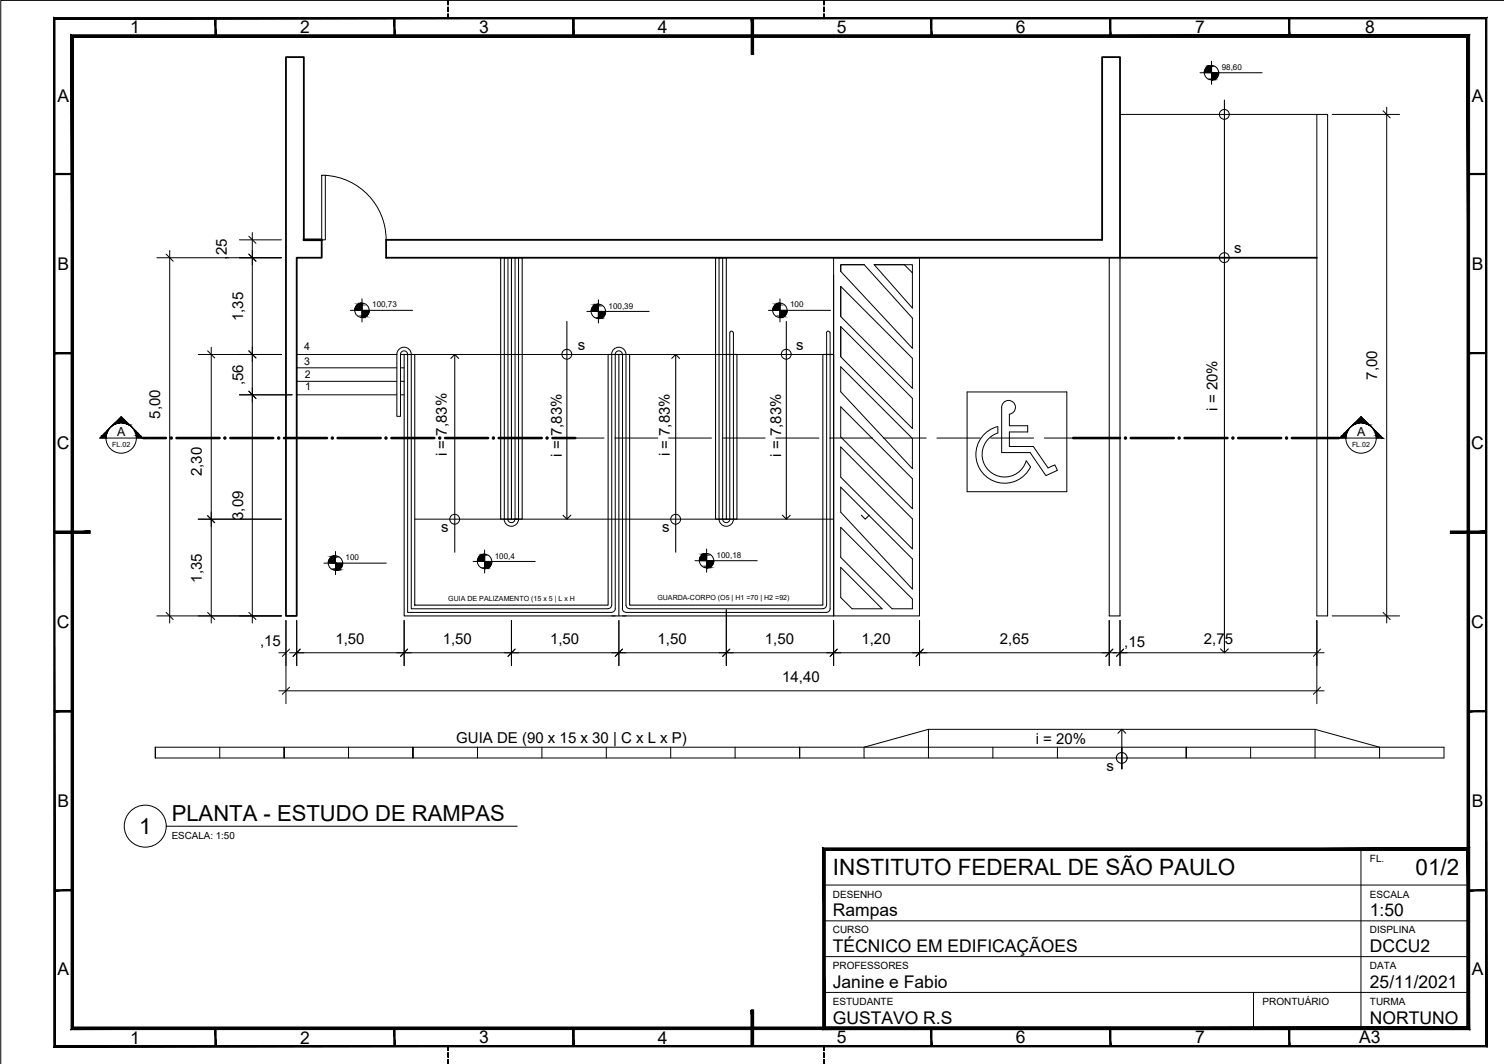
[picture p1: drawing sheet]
<svg xmlns="http://www.w3.org/2000/svg" width="420mm" height="297mm" viewBox="0 0 420 297" stroke-linecap="round" stroke-linejoin="round" font-family="sans-serif">
<!-- layer: Linha grossa - Continua -->
<path d="M79.9 15.9h5v51.1h5v5h-7v99.9h-3zM312.9 72v-56.1h-5v51.1h-200v5h260" fill="none" stroke="#000" stroke-width=".51"/>
<g fill="none" stroke="#000" stroke-width=".72">
<path d="M84.9 67h5M40 122.3h6.4M49.3 122.3h12M64.3 122.3h12M79.3 122.3h12.1M94.3 122.3h12M109.3 122.3h12M124.3 122.3h12.1M139.3 122.3h12M154.3 122.3h6.4M299.8 122.3h13.1M315.9 122.3h12"/>
<path d="M330.9 122.3h12M345.9 122.3h12M360.9 122.3h13.1"/>
</g>
<!-- layer: linha media -->
<g fill="none" stroke="#000" stroke-width=".3">
<path d="M342.1 27.9v154.3l1.1-1.1M139.9 72h6v72.9h-6zM142.9 72v72.9M309.9 72v99.9h3v-99.9M112.9 99h3v69.9h54v-69.9h6v69.9h54v-69.9h3v72.9h-120zM127 99l1.1 1.1M158.4 89.7v55.2l1.1-1.1M172.9 99v72.9M188.8 99l1.1 1.1M202.9 99h3v45.9h-6v-72.9h3v72.9M219.7 89.7v55.2l1.1-1.1M229.9 99h3"/>
<path d="M125.9 100.1l1.1-1.1v55.2M187.7 100.1l1.1-1.1v55.2M157.3 143.8l1.1 1.1M218.6 143.8l1.1 1.1M240.6 143.8l1.1 1.1 1.1-1.1M341 181.1l1.1 1.1M312.3 204.7l1.1-1.1 1.1 1.1M313.4 208.6v6.1v-6.1M313.4 203.6v5"/>
<circle cx="313.4" cy="211.6" r="1.5"/>
</g>
<!-- layer: 0 -->
<g fill="none" stroke="#000" stroke-width=".28">
<path d="M125.1 5.1h.2M230.1 5.1h.2M420.2 .1h-420v296.9M312.9 31.9h55M367.9 31.9h3v140h-3zM386.4 30.9l2 2M89.9 48.9h1v18.1h-1zM90.9 49a18 18 0 0 1 17 17.9M46.4 70.9l2 2M69.5 70.9l2 2M69.5 65.9l2 2M232.9 72h24v99.9h-24z"/>
<path d="M232.9 76.8v95.1M234.9 73.9h6.5l13.5 14.9v8.4l-20-21.4zM234.9 80l20 20v8.4l-20-20zM244.2 73.9h10.7v12.1zM244.2 73.9h8.4l2.3 2.3M58 97.9l2 2M69.5 97.9l2 2M115.9 99h117M234.9 91.2l20 20v8.4l-20-20zM69.5 109.2l2 2M234.9 102.4l20 20v8.4l-20-21.4zM234.9 113.6l20 20v8.4l-20-20z"/>
<path d="M270.2 109.4h27.8v27.9h-27.8zM279.8 113.7a1.93 1.93 0 0 1 1.9-1.9 1.93 1.93 0 0 1 2 1.8 1.93 1.93 0 0 1-1.7 2M279.8 113.7v12.7h8l4.4 6.4 3.2-1.5-.7-1.5-1.9 .8-4.1-5.9h-6.7v-4.1h5.1v-1.7h-5.1v-3.3M234.9 124.8l20 20.1v8.3l-20-20zM234.9 136l20 20v8.5l-20-21.5zM287.9 130.3a8 8 0 0 1-13.5 1.6 8 8 0 0 1 4.4-12.8l-.1 1.8a6.3 6.3 0 0 0-2.4 10.5 6.3 6.3 0 0 0 10.4-2.8l1.2 1.8M58 144l2 2M115.9 144.9h117M234.9 147.2l20 20v2.8h-5.7l-14.3-14.4zM234.9 158.4l11.5 11.6h-8.4l-3.1-3.2zM46.4 171l2 2M58 171l2 2"/>
<path d="M69.5 171l2 2M170.9 171.9h1M173.9 171.9h1M386.4 171l2 2M80.9 181.2l-2 2M80.9 191.8l-2 2M83.9 181.2l-2 2M113.9 181.2l-2 2M143.9 181.2l-2 2M173.9 181.2l-2 2M203.9 181.2l-2 2M233.9 181.2l-2 2"/>
<path d="M257.9 181.2l-2 2M310.9 181.2l-2 2M313.9 181.2l-2 2M368.9 181.2l-2 2M368.9 191.8l-2 2M43.4 208.6v3v-3M43.4 208.6h360v3h-360M61.4 208.6v3M79.4 208.6v3v-3M97.4 208.6v3M115.4 208.6v3v-3M133.4 208.6v3"/>
<path d="M151.4 208.6v3M169.4 208.6v3M187.4 208.6v3M205.4 208.6v3M223.4 208.6v3v-3M241.4 211.6v-3l18-5h108l18 5v3M259.4 203.6v8M277.4 208.6v3M295.4 208.6v3M331.4 208.6v3v-3M349.4 208.6v3M367.4 203.6v8"/>
<path d="M380.2 237.1v49.9M230.2 247.1h180M230.2 257.1h180M230.2 267.1h180M230.2 277.1h180M350.2 277.1v9.9M125.1 292h.2M230.1 292h.2"/>
<circle cx="342" cy="31.9" r="1.38"/>
<circle cx="342" cy="71.9" r="1.38"/>
<circle cx="158.3" cy="98.9" r="1.38"/>
<circle cx="219.6" cy="98.9" r="1.38"/>
<circle cx="127" cy="145" r="1.38"/>
<circle cx="188.7" cy="145" r="1.38"/>
</g>
<!-- layer: nomenclatura -->
<g fill="#000" stroke="#000" stroke-width=".28">
<path d="M338.1 18.3h.4zM338.5 22.2h.6zM100.8 84.7h.3zM101.1 88.5h.7zM166.8 84.9h.4zM167.2 88.8h.7zM217.6 84.7h.3zM217.9 88.5h.7zM30.9 119.3l-.5 .5zM30.9 119.3l.6-.5zM32.1 118.1l1.8-1.8 1.7 1.8zM35.7 118.5h.3l.4 .3z"/>
<path d="M36.9 119.3l.5 .5zM377.2 119.3l-.5 .5zM377.7 118.8l-.5 .5zM380.2 116.3l1.8 1.8h-3.5zM382 118.5h.4l.4 .3zM383.2 119.3l.6 .5zM93.4 155.2h.3zM93.7 159.1h.7zM135 154.8l.4-.1zM135.4 158.7h.7zM197 154.5h.4zM197.4 158.4h.7z"/>
<path d="M338.1 18.3l.4 .1zM337.8 18.4h.7z"/>
<path d="M337.8 18.4l.7 .2v-.2zM337.4 18.6l.4-.2 .7 .2z"/>
<path d="M337.4 18.6l1.1 .1v-.1zM337.1 18.7l.3-.1 1.1 .1z"/>
<path d="M337.1 18.7l1.4 .3v-.3zM337.1 18.7l1.4 .3h-1.6z"/>
<path d="M336.9 19l1.6 .3v-.3zM336.9 19l1.6 .3h-1.8z"/>
<path d="M336.7 19.3l1.8 .3v-.3zM336.7 19.3l1.8 .3h-1.9z"/>
<path d="M336.6 19.6l1.9 .4v-.4zM336.6 19.6l1.9 .4h-2z"/>
<path d="M336.5 20l2 .3v-.3zM336.5 20l2 .3h-2.1z"/>
<path d="M338.5 22.2l.3 .1zM338.5 22.3h.3z"/>
<path d="M338.5 22l.6 .2 .4-.2zM338.5 22l.6 .2h-.6z"/>
<path d="M338.5 21.9l1 .1 .3-.1zM338.5 21.9l1 .1h-1z"/>
<path d="M338.5 21.6l1.3 .3 .2-.3zM338.5 21.6l1.3 .3h-1.3z"/>
<path d="M338.5 21.3l1.5 .3 .2-.3zM338.5 21.3l1.5 .3h-1.5z"/>
<path d="M338.5 21l1.7 .3 .2-.3zM338.5 21l1.7 .3h-1.7z"/>
<path d="M338.5 20.6l1.9 .4v-.4zM338.5 20.6l1.9 .4h-1.9z"/>
<path d="M338.5 20.3l1.9 .3 .1-.3zM338.5 20.3l1.9 .3h-1.9z"/>
<path d="M100.8 84.7l.3 .1zM100.4 84.8h.7z"/>
<path d="M100.4 84.8l.7 .1zM100.1 84.9h1z"/>
<path d="M100.1 84.9l1 .2v-.2zM99.8 85.1l.3-.2 1 .2z"/>
<path d="M99.8 85.1l1.3 .3v-.3zM99.8 85.1l1.3 .3h-1.5z"/>
<path d="M99.6 85.4l1.5 .3v-.3zM99.6 85.4l1.5 .3h-1.7z"/>
<path d="M99.4 85.7l1.7 .3v-.3zM99.4 85.7l1.7 .3h-1.9z"/>
<path d="M99.2 86l1.9 .3v-.3zM99.2 86l1.9 .3h-2z"/>
<path d="M99.1 86.3l2 .3v-.3zM99.1 86.3l2 .3h-2z"/>
<path d="M101.1 88.7h.4zM101.1 88.5l.4 .2z"/>
<path d="M101.1 88.4h1.1zM101.1 88.4l.7 .1z"/>
<path d="M101.1 88.2l1.1 .2 .2-.2zM101.1 88.2l1.1 .2h-1.1z"/>
<path d="M101.1 88l1.3 .2 .3-.2zM101.1 88l1.3 .2h-1.3z"/>
<path d="M101.1 87.7l1.6 .3 .2-.3zM101.1 87.7l1.6 .3h-1.6z"/>
<path d="M101.1 87.4l1.8 .3 .1-.3zM101.1 87.4l1.8 .3h-1.8z"/>
<path d="M101.1 86.6l2 .4v-.4zM101.1 86.6l2 .4h-2z"/>
<path d="M101.1 87l1.9 .4 .1-.4zM101.1 87l1.9 .4h-1.9z"/>
<path d="M166.8 84.9l.4 .1zM166.5 85h.7z"/>
<path d="M166.5 85l.7 .2v-.2zM166.2 85.2l.3-.2 .7 .2z"/>
<path d="M166.2 85.2l1 .2v-.2zM165.9 85.4l.3-.2 1 .2z"/>
<path d="M165.9 85.4l1.3 .2v-.2zM165.7 85.6l.2-.2 1.3 .2z"/>
<path d="M165.7 85.6l1.5 .3v-.3zM165.7 85.6l1.5 .3h-1.8z"/>
<path d="M165.4 85.9l1.8 .4v-.4zM165.4 85.9l1.8 .4h-1.9z"/>
<path d="M165.3 86.3l1.9 .3v-.3zM165.3 86.3l1.9 .3h-2z"/>
<path d="M165.2 86.6l2 .3v-.3zM165.2 86.6l2 .3h-2z"/>
<path d="M167.2 88.8l.4 .1zM167.2 88.9h.4z"/>
<path d="M167.2 88.7l.7 .1 .3-.1zM167.2 88.7l.7 .1h-.7z"/>
<path d="M167.2 88.5l1 .2 .3-.2zM167.2 88.5l1 .2h-1z"/>
<path d="M167.2 88.3l1.3 .2 .2-.2zM167.2 88.3l1.3 .2h-1.3z"/>
<path d="M167.2 88l1.5 .3 .3-.3zM167.2 88l1.5 .3h-1.5z"/>
<path d="M167.2 87.6l1.8 .4 .1-.4zM167.2 87.6l1.8 .4h-1.8z"/>
<path d="M167.2 87.3l1.9 .3 .1-.3zM167.2 87.3l1.9 .3h-1.9z"/>
<path d="M167.2 86.9l2 .4v-.4zM167.2 86.9l2 .4h-2z"/>
<path d="M217.6 84.7l.3 .1zM217.2 84.8h.7z"/>
<path d="M217.2 84.8l.7 .1zM216.9 84.9h1z"/>
<path d="M216.9 84.9l1 .2v-.2zM216.6 85.1l.3-.2 1 .2z"/>
<path d="M216.6 85.1l1.3 .3v-.3zM216.6 85.1l1.3 .3h-1.5z"/>
<path d="M216.4 85.4l1.5 .3v-.3zM216.4 85.4l1.5 .3h-1.7z"/>
<path d="M216.2 85.7l1.7 .3v-.3zM216.2 85.7l1.7 .3h-1.9z"/>
<path d="M216 86l1.9 .3v-.3zM216 86l1.9 .3h-2z"/>
<path d="M215.9 86.3l2 .3v-.3zM215.9 86.3l2 .3h-2z"/>
<path d="M217.9 88.7h.3zM217.9 88.5l.3 .2z"/>
<path d="M217.9 88.4h1zM217.9 88.4l.7 .1z"/>
<path d="M217.9 88.2l1 .2 .3-.2zM217.9 88.2l1 .2h-1z"/>
<path d="M217.9 88l1.3 .2 .3-.2zM217.9 88l1.3 .2h-1.3z"/>
<path d="M217.9 87.7l1.6 .3 .1-.3zM217.9 87.7l1.6 .3h-1.6z"/>
<path d="M217.9 87.4l1.7 .3 .2-.3zM217.9 87.4l1.7 .3h-1.7z"/>
<path d="M217.9 87l1.9 .4 .1-.4zM217.9 87l1.9 .4h-1.9z"/>
<path d="M217.9 86.6l2 .4v-.4zM217.9 86.6l2 .4h-2z"/>
<path d="M30.4 119.8l-.3 .6zM30.4 119.8l-.3 .6h-.3z"/>
<path d="M31.7 118.5l-.2 .3 .6-.3zM31.7 118.5l-.3 .3z"/>
<path d="M32 118.2l.1 .3 .7-.3zM31.7 118.5l.3-.3 .1 .3z"/>
<path d="M32.1 118.1h1.4zM32.1 118.1l.7 .1h-.8z"/>
<path d="M34.2 118.1l1.6 .1zM34.2 118.1l1.6 .1z"/>
<path d="M35.7 118.5l.7 .3zM36.3 118.8l.6 .5z"/>
<path d="M35 118.2l1 .3-.2-.3zM35 118.2l1 .3z"/>
<path d="M37.3 119.8l.7 .6zM37.3 119.8l.7 .6h-.3z"/>
<path d="M376.7 119.8l-.2 .6zM376.7 119.8l-.2 .6h-.3z"/>
<path d="M378.1 118.5l-.3 .3 .7-.3zM377.7 118.8l.4-.3z"/>
<path d="M378.3 118.2l.2 .3 .6-.3zM378.3 118.2l.2 .3h-.4z"/>
<path d="M378.5 118.1h1.4zM378.5 118.1l.6 .1h-.8z"/>
<path d="M380.6 118.1l1.5 .1zM380.6 118.1l1.5 .1z"/>
<path d="M382 118.5l.8 .3zM382.7 118.8l.5 .5z"/>
<path d="M381.3 118.2l1.1 .3-.3-.3zM381.3 118.2l1.1 .3z"/>
<path d="M383.7 119.8l.6 .6zM383.7 119.8l.6 .6h-.3z"/>
<path d="M28.5 121.7l1.1 .6 .1-.6zM28.5 121.7l1.1 .6h-1.7z"/>
<path d="M29.2 121l.5 .7 .1-.7zM29.2 121l.5 .7h-1.2z"/>
<path d="M29.8 120.4v.6l.3-.6zM29.8 120.4v.6h-.6z"/>
<path d="M37.7 120.4l.9 .6-.6-.6zM37.7 120.4l.9 .6h-.7z"/>
<path d="M37.9 121l1.3 .7-.6-.7zM37.9 121l1.3 .7h-1.1z"/>
<path d="M38.1 121.7l1.8 .6-.7-.6zM38.1 121.7l1.8 .6h-1.8z"/>
<path d="M374.9 121.7l1.1 .6v-.6zM374.2 122.3l.7-.6 1.1 .6z"/>
<path d="M375.5 121l.5 .7 .2-.7zM375.5 121l.5 .7h-1.1z"/>
<path d="M376.2 120.4v.6l.3-.6zM375.5 121l.7-.6v.6z"/>
<path d="M384 120.4l.9 .6-.6-.6zM384 120.4l.9 .6h-.6z"/>
<path d="M384.3 121l1.3 .7-.7-.7zM384.3 121l1.3 .7h-1.2z"/>
<path d="M384.4 121.7l1.8 .6-.6-.6zM384.4 121.7l1.8 .6h-1.7z"/>
<path d="M93.4 155.2l.3 .1zM93 155.3h.7z"/>
<path d="M93 155.3l.7 .1zM92.7 155.4h1z"/>
<path d="M92.7 155.4l1 .2v-.2zM92.5 155.6l.2-.2 1 .2z"/>
<path d="M92.5 155.6l1.2 .3v-.3zM92.2 155.9l.3-.3 1.2 .3z"/>
<path d="M92.2 155.9l1.5 .3v-.3zM92.2 155.9l1.5 .3h-1.7z"/>
<path d="M92 156.2l1.7 .3v-.3zM92 156.2l1.7 .3h-1.9z"/>
<path d="M91.8 156.5l1.9 .3v-.3zM91.8 156.5l1.9 .3h-2z"/>
<path d="M91.7 156.8l2 .4v-.4zM91.7 156.8l2 .4h-2z"/>
<path d="M93.7 159.1l.4 .1zM93.7 159.2h.4z"/>
<path d="M93.7 158.9l.7 .2 .3-.2zM93.7 158.9l.7 .2h-.7z"/>
<path d="M93.7 158.7l1 .2 .3-.2zM93.7 158.7l1 .2h-1z"/>
<path d="M93.7 158.5l1.3 .2 .3-.2zM93.7 158.5l1.3 .2h-1.3z"/>
<path d="M93.7 158.2l1.6 .3 .2-.3zM93.7 158.2l1.6 .3h-1.6z"/>
<path d="M93.7 157.9l1.8 .3 .1-.3zM93.7 157.9l1.8 .3h-1.8z"/>
<path d="M93.7 157.6l1.9 .3 .1-.3zM93.7 157.6l1.9 .3h-1.9z"/>
<path d="M93.7 157.2l2 .4 .1-.4zM93.7 157.2l2 .4h-2z"/>
<path d="M135 154.8h.4zM134.7 154.8h.7z"/>
<path d="M134.7 154.8l.7 .2v-.2zM134.4 155l.3-.2 .7 .2z"/>
<path d="M134.4 155l1 .2v-.2zM134.1 155.2l.3-.2 1 .2z"/>
<path d="M134.1 155.2l1.3 .2v-.2zM133.8 155.4l.3-.2 1.3 .2z"/>
<path d="M133.8 155.4l1.6 .3v-.3zM133.8 155.4l1.6 .3h-1.8z"/>
<path d="M133.6 155.7l1.8 .4v-.4zM133.6 155.7l1.8 .4h-1.9z"/>
<path d="M133.5 156.1l1.9 .3v-.3zM133.5 156.1l1.9 .3h-2z"/>
<path d="M133.4 156.4l2 .3v-.3zM133.4 156.4l2 .3h-2z"/>
<path d="M135.4 158.7h.3zM135.4 158.7h.3z"/>
<path d="M135.4 158.5l.7 .2 .3-.2zM135.4 158.5l.7 .2h-.7z"/>
<path d="M135.4 158.3l1 .2 .3-.2zM135.4 158.3l1 .2h-1z"/>
<path d="M135.4 158.1l1.3 .2 .2-.2zM135.4 158.1l1.3 .2h-1.3z"/>
<path d="M135.4 157.8l1.5 .3 .2-.3zM135.4 157.8l1.5 .3h-1.5z"/>
<path d="M135.4 157.4l1.7 .4 .2-.4zM135.4 157.4l1.7 .4h-1.7z"/>
<path d="M135.4 157.1l1.9 .3 .1-.3zM135.4 157.1l1.9 .3h-1.9z"/>
<path d="M135.4 156.7l2 .4v-.4zM135.4 156.7l2 .4h-2z"/>
<path d="M197 154.5l.4 .1zM196.7 154.6h.7z"/>
<path d="M196.7 154.6l.7 .2zM196.4 154.8h1z"/>
<path d="M196.4 154.8l1 .2v-.2zM196.1 155l.3-.2 1 .2z"/>
<path d="M196.1 155l1.3 .2v-.2zM196.1 155l1.3 .2h-1.6z"/>
<path d="M195.8 155.2l1.6 .3v-.3zM195.8 155.2l1.6 .3h-1.8z"/>
<path d="M195.6 155.5l1.8 .3v-.3zM195.6 155.5l1.8 .3h-1.9z"/>
<path d="M195.5 155.8l1.9 .4v-.4zM195.5 155.8l1.9 .4h-2z"/>
<path d="M195.4 156.2l2 .3v-.3zM195.4 156.2l2 .3h-2z"/>
<path d="M197.4 158.5h.3zM197.4 158.4l.3 .1z"/>
<path d="M197.4 158.3l.7 .1 .3-.1zM197.4 158.3l.7 .1h-.7z"/>
<path d="M197.4 158.1l1 .2 .3-.2zM197.4 158.1l1 .2h-1z"/>
<path d="M197.4 157.8l1.3 .3 .2-.3zM197.4 157.8l1.3 .3h-1.3z"/>
<path d="M197.4 157.6l1.5 .2 .2-.2zM197.4 157.6l1.5 .2h-1.5z"/>
<path d="M197.4 157.2l1.7 .4 .2-.4zM197.4 157.2l1.7 .4h-1.7z"/>
<path d="M197.4 156.5l2 .4v-.4zM197.4 156.5l2 .4h-2z"/>
<path d="M197.4 156.9l1.9 .3 .1-.3zM197.4 156.9l1.9 .3h-1.9z"/>
</g>
<g fill="none" stroke="#000" stroke-width=".28">
<path d="M338.5 17.1v6.4M335.2 20.3h17.4M97.9 86.6h17.4M101.1 83.4v6.5M164 86.9h17.4M167.2 83.7v6.5M214.7 86.6h17.3M217.9 83.4v6.5M27.9 122.3l6-6 6 6zM374.2 122.3l6-6 6 6zM90.5 157.2h17.4M93.7 154v6.4"/>
<path d="M132.2 156.7h17.3M135.4 153.5v6.5M194.1 156.5h17.4M197.4 153.3v6.5"/>
<circle cx="338.4" cy="20.3" r="2.01"/>
<circle cx="101.1" cy="86.6" r="2.01"/>
<circle cx="167.2" cy="86.9" r="2.01"/>
<circle cx="217.9" cy="86.6" r="2.01"/>
<circle cx="33.8" cy="122.3" r="4.3"/>
<circle cx="380.2" cy="122.3" r="4.3"/>
<circle cx="93.7" cy="157.2" r="2.01"/>
<circle cx="135.4" cy="156.7" r="2.01"/>
<circle cx="197.4" cy="156.5" r="2.01"/>
</g>
<!-- layer: corrimaao linha fina -->
<path d="M170.9 98.9a2.01 2.01 0 0 1 2-2 2.01 2.01 0 0 1 2 2.1v69.9a.99 .99 0 0 0 1 1M170.9 99v69.9M173.9 98.9a.99 .99 0 0 0-1-1 .99 .99 0 0 0-1 1.1v70.9a.99 .99 0 0 1-1 1M173.9 99v71M204.9 92.9a.49 .49 0 0 0-.5-.5 .49 .49 0 0 0-.5 .5v52a.99 .99 0 0 1-1 1 .99 .99 0 0 1-1-1v-72.9h-1v72.9a2.01 2.01 0 0 0 2 2 2.01 2.01 0 0 0 2-2v-52M230.9 92.9a.49 .49 0 0 1 .5-.5 .49 .49 0 0 1 .5 .5v77.1a1 1 0 0 1-1 .9M230.9 92.9v76M141.9 144.9a1.02 1.02 0 0 0 1 1 1.02 1.02 0 0 0 1-1v-72.9h1v72.9a2.01 2.01 0 0 1-2 2 2.01 2.01 0 0 1-2.1-2l.1-72.9h1v72.9M170.9 168.9a.99 .99 0 0 1-1 1l-55 .1v-71a2.01 2.01 0 0 0-2-2.1 2.01 2.01 0 0 0-2 2v17.3h1v-17.2a.99 .99 0 0 1 1-1.1 .99 .99 0 0 1 1 1v72.1h57M173.9 169.9a.99 .99 0 0 0 1 1M174.9 171h56M230.9 168.9a.99 .99 0 0 1-1 1l-54 .1" fill="none" stroke="#000" stroke-width=".28"/>
<!-- layer: escada -->
<path d="M82.9 99h28M111.9 99h1M82.9 102.7h28M82.9 106.5h28M82.9 110.2h28M111.9 102.7h1M111.9 106.5h1M111.9 110.2h1" fill="none" stroke="#000" stroke-width=".28"/>
<g fill="#000" stroke="#000" stroke-width=".28">
<circle cx="47.8" cy="122.3" r=".34"/>
<circle cx="62.8" cy="122.3" r=".34"/>
<circle cx="77.9" cy="122.3" r=".34"/>
<circle cx="92.8" cy="122.3" r=".34"/>
<circle cx="107.8" cy="122.3" r=".34"/>
<circle cx="122.9" cy="122.3" r=".34"/>
<circle cx="137.8" cy="122.3" r=".34"/>
<circle cx="152.8" cy="122.3" r=".34"/>
<circle cx="314.4" cy="122.3" r=".34"/>
<circle cx="329.4" cy="122.3" r=".34"/>
<circle cx="344.4" cy="122.3" r=".34"/>
<circle cx="359.4" cy="122.3" r=".34"/>
</g>
<path d="M160.7 122.3h8M171.7 122.3h12.1M186.8 122.3h12M201.8 122.3h11.9M216.7 122.3h12.1M231.8 122.3h12M246.8 122.3h11.9M261.7 122.3h12.1M276.8 122.3h12M291.8 122.3h8" fill="none" stroke="#000" stroke-width=".28"/>
<!-- layer: cotagem -->
<g fill="none" stroke="#000" stroke-width=".28">
<path d="M372.2 31.9h18.8M387.4 29.9v144M43.8 72h34.8M47.4 69.9v104M66.9 67h11.7M70.5 64.9v109M55.4 99h23.2M59 96.9v77M66.9 110.2h14.7M55.4 144.9h23.2M43.8 171.9h34.8M79.9 173.2v23.3"/>
<path d="M82.9 173.2v12.6M112.9 173.2v12.6M142.9 173.2v12.6M172.9 173.2v12.6M202.9 170.2v15.6M232.9 173.2v12.6M256.9 173.2v12.6M309.9 173.2v12.6M312.9 173.2v12.6M367.9 173.2v23.3M372.2 171.9h18.8M77.9 182.2h2"/>
<path d="M77.9 192.9h292M80.9 182.2h289"/>
</g>
<!-- layer: Ambiente-TXT -->
<g fill="none" stroke="#000" stroke-width=".28">
<path d="M46.5 230.7h98"/>
<circle cx="40.6" cy="230.6" r="5.9"/>
</g>
<!-- layer: 0 -->
<g fill="#000" stroke="#000" stroke-width=".28">
<path d="M60 5.1v5h.4zM60 5.1h.4v5z"/>
<path d="M110 5.1v5h.4zM110 5.1h.4v5z"/>
<path d="M125.1 .1l.2 1.2v-1.2zM125.1 .1l.2 1.2h-.2z"/>
<path d="M125.1 2l.2 1.2v-1.2zM125.1 2l.2 1.2h-.2z"/>
<path d="M125.1 3.9l.2 1.2v-1.2zM125.1 3.9l.2 1.2h-.2z"/>
<path d="M160 5.1v5h.4zM160 5.1h.4v5z"/>
<path d="M160 5.1v5h.4zM160 5.1h.4v5z"/>
<path d="M209.8 5.1v10h.7zM209.8 5.1h.7v10z"/>
<path d="M210 5.1v10h.4zM210 5.1h.4v10z"/>
<path d="M210 5.1v10h.4zM210 5.1h.4v10z"/>
<path d="M210 5.1v10h.4zM210 5.1h.4v10z"/>
<path d="M210 5.1v10h.4zM210 5.1h.4v10z"/>
<path d="M210 5.1v10h.4zM210 5.1h.4v10z"/>
<path d="M210 5.1v10h.4zM210 5.1h.4v10z"/>
<path d="M210 5.1v10h.4zM210 5.1h.4v10z"/>
<path d="M230.1 .1l.2 1.2v-1.2zM230.1 .1l.2 1.2h-.2z"/>
<path d="M230.1 2l.2 1.2v-1.2zM230.1 2l.2 1.2h-.2z"/>
<path d="M230.1 3.9l.2 1.2v-1.2zM230.1 3.9l.2 1.2h-.2z"/>
<path d="M260 5.1v5h.4zM260 5.1h.4v5z"/>
<path d="M310 5.1v5h.3zM310 5.1h.3v5z"/>
<path d="M360 5.1v5h.3zM360 5.1h.3v5z"/>
<path d="M15.2 48.4v.4l5-.4zM15.2 48.8l5-.4v.4z"/>
<path d="M410.3 48.8h5v-.4zM410.3 48.4h5l-5 .4z"/>
<path d="M15.2 98.4v.3l5-.3zM15.2 98.7l5-.3v.3z"/>
<path d="M15.2 98.4v.3l5-.3zM15.2 98.7l5-.3v.3z"/>
<path d="M410.3 98.7h5v-.3zM410.3 98.4h5l-5 .3z"/>
<path d="M15.2 148.2v.7l10-.7zM15.2 148.9l10-.7v.7z"/>
<path d="M15.2 148.4v.3l5-.3zM15.2 148.7l5-.3v.3z"/>
<path d="M405.2 148.2v.7l10-.7zM405.2 148.9l10-.7v.7z"/>
<path d="M15.2 198.4v.3l5-.3zM15.2 198.7l5-.3v.3z"/>
<path d="M15.2 198.4v.3l5-.3zM15.2 198.7l5-.3v.3z"/>
<path d="M410.3 198.7h5v-.3zM410.3 198.4h5l-5 .3z"/>
<path d="M15.2 248.4v.3l5-.3zM15.2 248.7l5-.3v.3z"/>
<path d="M410.3 248.7h5v-.3zM410.3 248.4h5l-5 .3z"/>
<path d="M15.4 291.9l-.4 .4 400-.4zM15 292.3l400-.4 .4 .4zM415 5.3v286.6l.4 .4zM415 5.3l.4-.4v287.4zM15.4 5.3h399.6l.4-.4zM15 4.9h400.4l-400 .4zM15 4.9l.4 287v-286.6zM15 4.9l.4 287-.4 .4z"/>
<path d="M20.5 286.7l-.6 .7 389.9-.7zM19.9 287.4l389.9-.7 .7 .7zM409.8 10.4v276.3l.7 .7zM409.8 10.4l.7-.7v277.7zM20.5 10.4h389.3l.7-.7zM19.9 9.7h390.6l-390 .7zM19.9 9.7l.6 277v-276.3zM19.9 9.7l.6 277-.6 .7z"/>
<path d="M60 287l.4 5v-5zM60 287l.4 5h-.4z"/>
<path d="M110 287l.4 5v-5zM110 287l.4 5h-.4z"/>
<path d="M125.1 293.9v1.3h.2zM125.1 293.9h.2v1.3z"/>
<path d="M125.1 292v1.3h.2zM125.1 292h.2v1.3z"/>
<path d="M125.1 295.8l.2 1.2v-1.2zM125.1 295.8l.2 1.2h-.2z"/>
<path d="M160 287l.4 5v-5zM160 287l.4 5h-.4z"/>
<path d="M160 287l.4 5v-5zM160 287l.4 5h-.4z"/>
<path d="M209.8 282.1v9.9h.7zM209.8 282.1h.7v9.9z"/>
<path d="M210 282.1l.4 9.9v-9.9zM210 282.1l.4 9.9h-.4z"/>
<path d="M210 282.1l.4 9.9v-9.9zM210 282.1l.4 9.9h-.4z"/>
<path d="M210 282.1l.4 9.9v-9.9zM210 282.1l.4 9.9h-.4z"/>
<path d="M210 282.1l.4 9.9v-9.9zM210 282.1l.4 9.9h-.4z"/>
<path d="M210 282.1l.4 9.9v-9.9zM210 282.1l.4 9.9h-.4z"/>
<path d="M210 282.1l.4 9.9v-9.9zM210 282.1l.4 9.9h-.4z"/>
<path d="M209.8 282.1l.7 9.9v-9.9zM209.8 282.1l.7 9.9h-.7z"/>
<path d="M230.1 293.9v1.3h.2zM230.1 293.9h.2v1.3z"/>
<path d="M230.1 292v1.3h.2zM230.1 292h.2v1.3z"/>
<path d="M230.1 295.8l.2 1.2v-1.2zM230.1 295.8l.2 1.2h-.2z"/>
<path d="M230.5 286.7l-.7 .7 180-.7zM229.8 287.4l180-.7 .7 .7zM409.8 237.4v49.3l.7 .7zM409.8 237.4l.7-.7v50.7zM230.5 237.4h179.3l.7-.7zM229.8 236.7h180.7l-180 .7zM229.8 236.7l.7 50v-49.3zM229.8 236.7l.7 50-.7 .7z"/>
<path d="M260 287l.4 5v-5zM260 287l.4 5h-.4z"/>
<path d="M310 287l.3 5v-5zM310 287l.3 5h-.3z"/>
<path d="M360 287l.3 5v-5zM360 287l.3 5h-.3z"/>
</g>
<g font-size="6.3">
<text x="232.7" y="244.3">INSTITUTO FEDERAL DE SÃO PAULO</text>
<text x="395.4" y="244.3">01/2</text>
</g>
<g font-size="6.2">
<text x="38.9" y="232.9">1</text>
<text x="48" y="229.2">PLANTA - ESTUDO DE RAMPAS</text>
</g>
<g font-size="4.9">
<text x="36.3" y="9.3">1</text>
<text x="83.8" y="9.3">2</text>
<text x="133.8" y="9.3">3</text>
<text x="183.8" y="9.3">4</text>
<text x="233.8" y="9.3">5</text>
<text x="283.8" y="9.3">6</text>
<text x="333.8" y="9.3">7</text>
<text x="381.3" y="9.3">8</text>
<text x="16" y="28.6">A</text>
<text x="411.1" y="28.6">A</text>
<text x="16" y="75.3">B</text>
<text x="411.1" y="75.3">B</text>
<text x="15.9" y="125.3">C</text>
<text x="411" y="125.3">C</text>
<text x="15.9" y="175.3">C</text>
<text x="411" y="175.3">C</text>
<text x="16" y="225.3">B</text>
<text x="411.1" y="225.3">B</text>
<text x="232.7" y="255.8">Rampas</text>
<text x="382.7" y="255.8">1:50</text>
<text x="232.7" y="265.8">TÉCNICO EM EDIFICAÇÃOES</text>
<text x="382.7" y="265.8">DCCU2</text>
<text x="16" y="272.1">A</text>
<text x="232.7" y="275.8">Janine e Fabio</text>
<text x="382.7" y="275.8">25/11/2021</text>
<text x="411.1" y="272.1">A</text>
<text x="232.7" y="285.8">GUSTAVO R.S</text>
<text x="382.7" y="285.8">NORTUNO</text>
<text x="36.3" y="291.3">1</text>
<text x="83.8" y="291.3">2</text>
<text x="133.8" y="291.3">3</text>
<text x="183.8" y="291.3">4</text>
<text x="233.8" y="291.2">5</text>
<text x="283.8" y="291.3">6</text>
<text x="333.8" y="291.3">7</text>
<text x="379.7" y="291.3">A3</text>
</g>
<g font-size="4.2">
<text x="344.8" y="70.6">s</text>
<text x="63.3" y="72.5" transform="rotate(-90 63.3 72.5)">,25</text>
<text x="67.9" y="89.6" transform="rotate(-90 67.9 89.6)">1,35</text>
<text x="161.5" y="97.6">s</text>
<text x="222.4" y="97.6">s</text>
<text x="67.9" y="107.6" transform="rotate(-90 67.9 107.6)">,56</text>
<text x="384.8" y="106" transform="rotate(-90 384.8 106)">7,00</text>
<text x="44.8" y="116.9" transform="rotate(-90 44.8 116.9)">5,00</text>
<text x="340.1" y="114.7" transform="rotate(-90 340.1 114.7)">i = 20%</text>
<text x="124.8" y="127.3" transform="rotate(-90 124.8 127.3)">i = 7,83%</text>
<text x="157" y="127.5" transform="rotate(-90 157 127.5)">i = 7,83%</text>
<text x="187.1" y="127.4" transform="rotate(-90 187.1 127.4)">i = 7,83%</text>
<text x="218.2" y="127.5" transform="rotate(-90 218.2 127.5)">i = 7,83%</text>
<text x="56.4" y="132.9" transform="rotate(-90 56.4 132.9)">2,30</text>
<text x="67.9" y="145.1" transform="rotate(-90 67.9 145.1)">3,09</text>
<text x="123.2" y="148.4">s</text>
<text x="185" y="148.4">s</text>
<text x="56.4" y="162.7" transform="rotate(-90 56.4 162.7)">1,35</text>
<text x="93.7" y="179.6">1,50</text>
<text x="123.7" y="179.6">1,50</text>
<text x="153.7" y="179.6">1,50</text>
<text x="183.7" y="179.6">1,50</text>
<text x="213.7" y="179.6">1,50</text>
<text x="240.7" y="179.6">1,20</text>
<text x="279.3" y="179.6">2,65</text>
<text x="336.3" y="179.6">2,75</text>
<text x="72.6" y="180.2">,15</text>
<text x="314.1" y="180.6">,15</text>
<text x="218.5" y="190.3">14,40</text>
<text x="127.5" y="207.5">GUIA DE (90 x 15 x 30 | C x L x P)</text>
<text x="289.3" y="207.6">i = 20%</text>
<text x="309.1" y="215.2">s</text>
</g>
<g font-size="3.5">
<text x="32.7" y="121.6">A</text>
<text x="379.1" y="121.6">A</text>
</g>
<g font-size="3">
<text x="85" y="101.9">3</text>
<text x="85" y="97.6">4</text>
<text x="85.1" y="105.4">2</text>
<text x="85.2" y="109">1</text>
</g>
<g font-size="2.8">
<text x="382.7" y="240.6">FL.</text>
<text x="232.7" y="250.6">DESENHO</text>
<text x="382.7" y="250.6">ESCALA</text>
<text x="232.7" y="260.5">CURSO</text>
<text x="382.7" y="260.5">DISPLINA</text>
<text x="232.7" y="270.6">PROFESSORES</text>
<text x="382.7" y="270.6">DATA</text>
<text x="232.7" y="280.6">ESTUDANTE</text>
<text x="352.7" y="280.6">PRONTUÁRIO</text>
<text x="382.7" y="280.6">TURMA</text>
</g>
<text font-size="2.7" x="48" y="234.1">ESCALA: 1:50</text>
<g font-size="2.3">
<text x="341.3" y="19.5">98,60</text>
<text x="104" y="85.8">100,73</text>
<text x="170" y="86.1">100,39</text>
<text x="220.7" y="85.8">100</text>
<text x="138.2" y="155.9">100,4</text>
<text x="200.2" y="155.7">100,18</text>
<text x="96.6" y="156.4">100</text>
</g>
<g font-size="2">
<text x="31.4" y="124.8">FL.02</text>
<text x="377.7" y="124.8">FL.02</text>
<text x="125.2" y="167.7">GUIA DE PALIZAMENTO (15 x 5 | L x H</text>
<text x="183.6" y="167.6">GUARDA-CORPO (O5 | H1 =70 | H2 =92)</text>
</g>
</svg>
